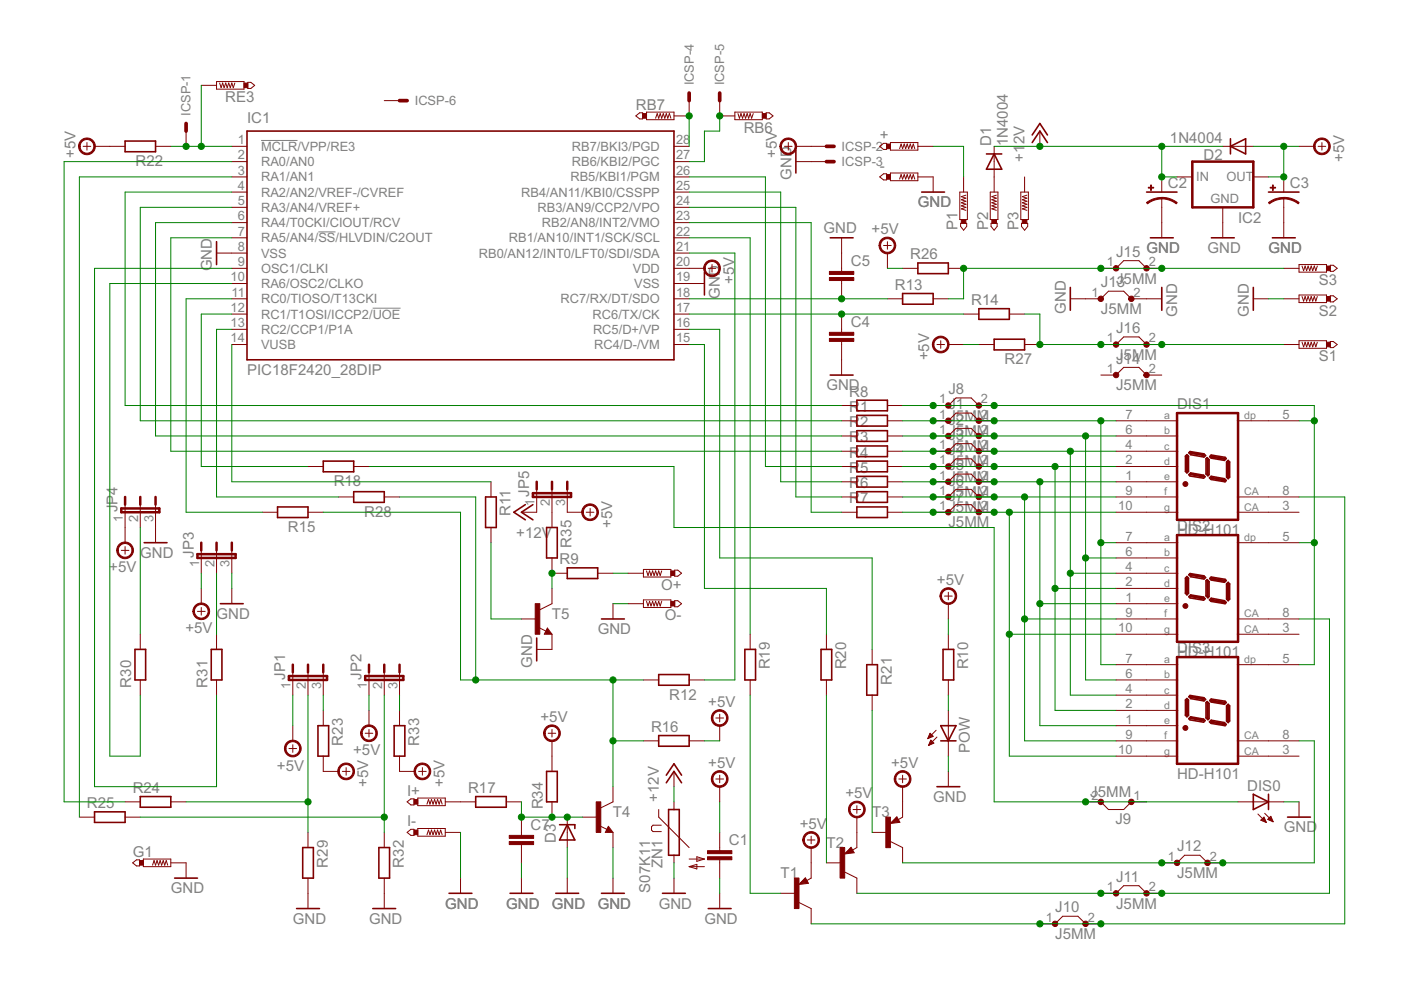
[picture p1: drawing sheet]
<svg xmlns="http://www.w3.org/2000/svg" width="297mm" height="210mm" viewBox="0 0 297 210" stroke-linecap="round" stroke-linejoin="round" font-family="sans-serif">
<path d="M55.4 29.8h7.7M67.5 49.2h3.6M79 65.3h5.9" fill="none" stroke="#808080" stroke-width=".21"/>
<g fill="none" stroke="#800000" stroke-width=".21">
<path d="M42.7 18.1h3.2M45.9 17.3h5.8v1.6h-5.8zM46.6 17.6l.3 1 .3-1 .3 1 .4-1 .3 1 .3-1 .3 1 .3-1 .4 1 .3-1M52.5 17.5h.7l.8 .6-.8 .7h-.7zM17.6 31h1.6M18.4 30.2v1.6M20 31h6.5M33 31h3.2M39.5 27.8v3.2M49.1 31h3.3M49.1 37.5h3.3M49.1 34.3h3.3"/>
<path d="M81.5 21.3h3.2M134.8 24.6l.8-.7h.6v1.3h-.6zM137.1 23.8h5.8v1.6h-5.8zM139 25.1l.3-1 .4 1 .3-1 .3 1 .3-1 .3 1 .4-1 .3 1 .3-1 .3 1M142.9 31h3.2M142.9 37.5h3.2M142.9 34.3h3.2M146.1 21.3v3.3h-3.2M152.6 21.3v3.3h3.2M155.8 23.8h5.8v1.6h-5.8zM156.5 24.1l.3 1 .3-1 .3 1 .4-1 .3 1 .3-1 .3 1 .3-1 .4 1 .3-1M162.4 23.9h.7l.8 .7-.8 .6h-.7z"/>
<path d="M166.3 31h1.6M167.1 30.2v1.6M168.7 31h6.5M168.7 34.3h6.5M186.5 31l.8-.6h.7v1.3h-.7zM186.5 37.5l.8-.6h.7v1.2h-.7zM188.8 30.2h5.8v1.6h-5.8zM188.8 36.7h5.8v1.6h-5.8zM190.7 31.5l.4-1 .3 1 .3-1 .3 1 .3-1 .4 1 .3-1 .3 1 .3-1 .4 1M190.7 38l.4-1 .3 1 .3-1 .3 1 .3-1 .4 1 .3-1 .3 1 .3-1 .4 1M194.6 31h3.2M194.6 37.5h3.2v3.2"/>
<path d="M204.3 37.5v3.2M210.8 31v9.7M217.2 37.5v3.2M220.5 27.8v3.2M246.3 37.5v3.2M249.6 37.5h3.2M259.2 31h6.5M265.7 37.5h3.2M272.2 37.5v3.2M275.4 31h3.3M279.5 31h1.6M280.3 30.2v1.6"/>
<path d="M45.9 53.7h6.5M49.1 56.9h3.3M49.1 50.4h3.3M49.1 47.2h3.3M49.1 44h3.3M49.1 40.7h3.3M142.9 56.9h6.5M142.9 53.7h3.2M142.9 50.4h3.2M142.9 47.2h3.2M142.9 44h3.2M142.9 40.7h3.2"/>
<path d="M150.2 56.9h1.6M151 56.1v1.6M178.4 50.4v7.1M178.4 59.5v3.9M187.3 52h1.7M188.2 51.2v1.7M188.2 53.7v3.2M191.4 56.9h3.2M201.1 56.9h3.2M203.5 40.7h1.6v5.8h-1.6zM203.7 47.3h1.3v.7l-.7 .8-.6-.8zM204.8 41.4l-1 .3 1 .3-1 .4 1 .3-1 .3 1 .3-1 .3 1 .4-1 .3 1 .3"/>
<path d="M210 40.7h1.6v5.8h-1.6zM210.1 47.3h1.3v.7l-.6 .8-.7-.8zM211.2 41.4l-.9 .3 .9 .3-.9 .4 .9 .3-.9 .3 .9 .3-.9 .3 .9 .4-.9 .3 .9 .3M216.4 40.7h1.6v5.8h-1.6zM216.6 47.3h1.3v.7l-.7 .8-.6-.8zM217.7 41.4l-1 .3 1 .3-1 .4 1 .3-1 .3 1 .3-1 .3 1 .4-1 .3 1 .3M233.4 56.9h3.2l1.7-1.6h3.2l1.6 1.6h3.2M246.3 42v8.4M259.2 44v6.4M272.2 42v8.4M272.2 56.9h3.2M275.4 56.1h5.8v1.6h-5.8z"/>
<path d="M276.1 56.4l.3 1 .3-1 .3 1 .3-1 .4 1 .3-1 .3 1 .4-1 .3 1 .3-1M282 56.2h.7l.8 .7-.8 .6h-.7zM49.1 63.4h3.3M49.1 66.6h3.3M49.1 73h3.3M49.1 60.1h3.3M49.1 69.8h3.3M142.9 63.4h3.2M142.9 66.6h3.2M142.9 73h3.2M142.9 60.1h6.5M142.9 69.8h3.2"/>
<path d="M178.4 66.6v3.9M178.4 72.4v7.1M188.2 63.4h3.2M197.8 63.4h3.3M198.6 73h1.7M199.5 72.2v1.7M201.1 73h3.2M204.3 66.6h3.2M207.5 73h3.3M214 66.6h3.2M217.2 73h3.3M226.9 63.4h6.5l1.6-1.7h3.3l1.6 1.7h6.4"/>
<path d="M233.4 79.5h3.2l1.7-1.6h3.2l1.6 1.6h3.2M233.4 73h3.2l1.7-1.6h3.2l1.6 1.6h3.2M265.7 63.4h3.2M272.2 63.4h3.2M272.2 73h3.2M275.4 62.5h5.8v1.7h-5.8zM275.4 72.2h5.8v1.7h-5.8zM276.1 62.9l.3 .9 .3-.9 .3 .9 .3-.9 .4 .9 .3-.9 .3 .9 .4-.9 .3 .9 .3-.9M276.1 72.6l.3 .9 .3-.9 .3 .9 .3-.9 .4 .9 .3-.9 .3 .9 .4-.9 .3 .9 .3-.9M282 62.7h.7l.8 .7-.8 .6h-.7zM282 72.4h.7l.8 .6-.8 .7h-.7zM65.3 98.9h3.2"/>
<path d="M75 98.9h3.2M178.4 98.9h3.3M178.4 92.4h3.3M178.4 89.2h3.3M178.4 95.7h3.3M178.4 86h3.3M188.2 98.9h3.2M188.2 92.4h3.2M188.2 89.2h3.2M188.2 95.7h3.2M188.2 86h3.2M197.8 98.9h3.3l1.6-1.6h3.2l1.6 1.6h3.3"/>
<path d="M197.8 92.4h3.3l1.6-1.6h3.2l1.6 1.6h3.3M197.8 89.2h3.3l1.6-1.6h3.2l1.6 1.6h3.3M197.8 95.7h3.3l1.6-1.6h3.2l1.6 1.6h3.3M197.8 86h3.3l1.6-1.6h3.2l1.6 1.6h3.3M236.6 98.9h13.1M236.6 92.4h13.1M236.6 89.2h13.1M236.6 95.7h13.1M262.3 89.2h13.1M25.7 116.7h1.6M26.5 107v8.1M26.5 115.9v1.6"/>
<path d="M29.7 107v4.8M33 107v8.1M42.7 116.7v4.8M45.9 116.7v4.8M49.1 116.7v4.8M55.6 108.6h3.2M65.3 108.6h3.2M71.8 105.4h3.2M81.5 105.4h3.2M104.1 102.2v3.2M104.1 111.8v3.3M113.8 103.8v4.8h-3.2"/>
<path d="M117 118.3v3.2h3.3M117 103.8v8M120.3 103.8v4.8h3.2M124.3 108.6h1.6M125.1 107.8v1.6M178.4 108.6h3.3M178.4 105.4h3.3M178.4 102.2h3.3M188.2 108.6h3.2M188.2 105.4h3.2M188.2 102.2h3.2M197.8 108.6h3.3l1.6-1.6h3.2l1.6 1.6h3.3"/>
<path d="M197.8 105.4h3.3l1.6-1.6h3.2l1.6 1.6h3.3M197.8 102.2h3.3l1.6-1.7h3.2l1.6 1.7h3.3M236.6 108.6h13.1M236.6 105.4h13.1M236.6 102.2h13.1M236.6 118.3h13.1M236.6 115.1h13.1M262.3 108.6h13.1M262.3 105.4h13.1M262.3 115.1h13.1M29.7 134.5v3.2M41.9 129.6h1.6"/>
<path d="M42.7 124.8v3.2M42.7 128.8v1.6M45.9 134.5v3.2M49.1 124.8v3.2M110.6 131.2h3.2M114.2 133l1.6 .8M116.1 133.2l.9 1.3h-1.6zM117 124.8v3.2l-2.6 1.3M117 134.5v3.2h-3.2M126.7 121.5h3.3M130 128v3.2M133.2 121.5h3.2"/>
<path d="M133.2 128h3.2M136.4 120.7h5.8v1.6h-5.8zM136.4 127.2h5.8v1.6h-5.8zM137.1 121.1l.3 .9 .3-.9 .3 .9 .4-.9 .3 .9 .3-.9 .3 .9 .4-.9 .3 .9 .3-.9M137.1 127.5l.3 1 .3-1 .3 1 .4-1 .3 1 .3-1 .3 1 .4-1 .3 1 .3-1M143 120.9h.7l.8 .6-.8 .7h-.7zM143 127.4h.7l.8 .6-.8 .7h-.7zM159 134.5v3.2M175.2 134.5v3.2M184.9 137.7v3.2M200.3 126.4h1.6M201.1 125.6v1.6"/>
<path d="M201.1 128v3.2M201.1 134.5v3.2M236.6 134.5h13.1M236.6 131.2h13.1M236.6 124.8h13.1M236.6 121.5h13.1M236.6 128h13.1M262.3 134.5h13.1M262.3 131.2h13.1M29.7 144.2v3.2M45.9 144.2v3.2M61.3 158.7h1.6"/>
<path d="M62.1 142.5v4.9M62.1 153.9v3.2M62.1 157.9v1.6M65.3 142.5v4.9M68.5 142.5v4.9M68.5 150.6v3.3M77.4 155.5h1.6M78.2 142.5v4.9M78.2 150.6v3.3M78.2 154.7v1.6M81.5 142.5v4.9M84.7 142.5v4.9"/>
<path d="M84.7 150.6v3.3M116.2 155.5h1.6M117 154.7v1.6M117 157.1v6.5M136.4 157.1h3.3M136.4 144.2h3.3M146.1 157.1h3.3M146.1 144.2h3.3M151.8 152.2h1.6M152.6 151.4v1.7M152.6 153.9v3.2M159 144.2v3.2"/>
<path d="M175.2 144.2v3.2M184.9 147.4v3.2M196.7 156.5h.2M196.8 156.4h.5M196.9 156.2h.8M196.9 158h.1M197 156h.8M197 157.8h.4M197 155.9h.6M197 157.6h.8M197.1 155.7h.3M197.1 157.5h.8"/>
<path d="M197.2 155.6h.1M197.2 155.5l.6 .6-1.1 .5zM197.2 157.3h.6M197.3 157.2h.3M197.3 157h.1M197.4 156.9l.6 .7-1.1 .5zM198.5 154.8l-1.8 1.8M198.6 156.3l-1.7 1.8M201.1 144.2v3.2M201.1 150.6v9.7M236.6 157.1h13.1M236.6 150.6h13.1"/>
<path d="M236.6 144.2h13.1M236.6 140.9h13.1M236.6 147.4h13.1M236.6 153.9h13.1M262.3 157.1h13.1M262.3 140.9h13.1M16.8 173.2h3.2M26.5 173.2h3.2M26.5 170h3.2M36.2 170h3.3M65.3 176.5v3.2M68.5 160.3v3.3h3.3"/>
<path d="M72.6 163.6h1.6M73.4 162.8v1.6M81.5 176.5v3.2M84.7 160.3v3.3h3.2M86.3 170l.8-.6h.7v1.3h-.7zM86.3 176.5l.8-.7h.7v1.3h-.7zM88.6 169.2h5.8v1.6h-5.8zM88.6 175.7h5.8v1.6h-5.8zM88.8 163.6h1.6M89.6 162.8v1.6M90.5 170.5l.3-1 .4 1 .3-1 .3 1 .3-1 .4 1 .3-1 .3 1 .3-1 .3 1M90.5 177l.3-1 .4 1 .3-1 .3 1 .3-1 .4 1 .3-1 .3 1 .3-1 .3 1"/>
<path d="M94.4 176.5h3.2M94.4 170h6.5M107.3 170h3.3M110.6 173.2v3.9M110.6 179.1v3.8M117 170v3.2M120.3 173.2v6.5M123.5 173.2h3.2M127.1 175.1l1.6 .8M129 175.2l1 1.3h-1.7zM130 166.8v3.2l-2.6 1.3M130 176.5v3.2"/>
<path d="M139.7 171.6v1.6l6.4 6.5M140.2 175h-1.7l-.4 .3v.7l.4 .3h1.7M142.9 163.6v3.2M142.9 170v1.6M151.8 165.2h1.6M152.6 164.4v1.6M152.6 166.8v3.2M152.6 176.5v3.9M171.2 178.1h1.6M172 177.3v1.6M172 179.7v6.5l-1 .5M180.4 179.6l.7 1.2-2 .3z"/>
<path d="M180.9 171.6h1.6M181.7 170.8v1.6M181.7 173.2v6.5l-1 .5M184.9 176.5h3.3M188.8 178.4l2.6 1.3v3.2M190.1 173.2l.7 1.1-2 .3zM190.6 165.2h1.6M191.4 164.4v1.6M191.4 166.8v6.4l-1 .6M201.1 163.6v3.2M230.2 170h3.2l1.6 1.6h3.3l1.6-1.6h3.2M236.6 160.3h13.1"/>
<path d="M262.3 160.3h13.1M262.5 170h9.7M266.7 172.6l1.8 1.8M267.3 173.9l1.2 .5M267.3 173.9l.7-.7 .5 1.2M267.4 173.9h.8M267.5 173.7h.7M267.7 174h.6M267.7 173.5h.4M267.8 173.4h.2M268.1 174.2h.3M268.1 172.4l1.8 1.8"/>
<path d="M268.4 174.4h.1M268.8 173.7h.9M269 173.5h.6M269.1 173.9h.7M269.1 173.4h.5M269.3 173.2h.2M269.4 173.1l.5 1.1-1.1-.5zM269.5 174h.4M269.9 174.2h.1M275.4 170v3.2M28.1 182.9l.8-.6h.7v1.3h-.7zM30.4 182.1h5.8v1.6h-5.8z"/>
<path d="M32.3 183.4l.4-.9 .3 .9 .3-.9 .3 .9 .4-.9 .3 .9 .3-.9 .3 .9 .3-.9 .4 .9M36.2 182.9h3.3v3.3M65.3 186.2v6.4M81.5 186.2v6.4M97.6 186.2v3.2M110.6 186.2v3.2M120.3 186.2v3.2M130 186.2v3.2M142.9 181.3v1.6M142.9 186.2v3.2M146.1 183.7h3.3M146.1 183.7l1.6-.4v.9z"/>
<path d="M146.1 182.1h3.3M147.7 181.7l1.7 .4-1.7 .5zM152.6 182.3v3.9M152.6 189.4v3.2M165.5 189.4h3.2M169.4 191.3l2.6 1.3v3.3M170.8 186.1l.6 1.2-2 .2zM175.2 182.9h3.2M179.1 184.9l2.6 1.3v3.2M220.5 195.9h3.2l1.6-1.6h3.2l1.7 1.6h3.2M233.4 189.4h3.2l1.7-1.6h3.2l1.6 1.6h3.2M246.3 182.9h3.3l1.6-1.6h3.2l1.6 1.6h3.2"/>
</g>
<g fill="#800000" stroke="#800000" stroke-width=".21">
<path d="M151.2 164.1a1.78 1.78 0 0 1 2.9 .1 1.78 1.78 0 0 1-1 2.7 1.78 1.78 0 0 1-2.3-1.7h.3a1.46 1.46 0 0 1 2.1-1.4 1.46 1.46 0 0 1 .3 2.5 1.46 1.46 0 0 1-2.3-.8l-.1-.3h-.3z" fill-rule="evenodd"/>
<path d="M278.9 29.9a1.78 1.78 0 0 1 2.8 .1 1.78 1.78 0 0 1-.9 2.7 1.78 1.78 0 0 1-2.3-1.7h.3a1.45 1.45 0 0 1 2.1-1.3 1.45 1.45 0 0 1 .3 2.4 1.45 1.45 0 0 1-2.4-.8v-.3h-.3z" fill-rule="evenodd"/>
<path d="M190 164.1a1.78 1.78 0 0 1 2.8 .1 1.78 1.78 0 0 1-.9 2.7 1.78 1.78 0 0 1-2.3-1.7h.3a1.46 1.46 0 0 1 2.2-1.2 1.46 1.46 0 0 1 .1 2.4 1.46 1.46 0 0 1-2.3-.9v-.3h-.3z" fill-rule="evenodd"/>
<path d="M180.3 170.5a1.78 1.78 0 0 1 2.8 .1 1.78 1.78 0 0 1-.9 2.7 1.78 1.78 0 0 1-2.3-1.7h.3a1.46 1.46 0 0 1 2.1-1.3 1.46 1.46 0 0 1 .3 2.4 1.46 1.46 0 0 1-2.3-.7l-.1-.4h-.3z" fill-rule="evenodd"/>
<path d="M170.6 177a1.78 1.78 0 0 1 2.8 .1 1.78 1.78 0 0 1-.9 2.7 1.78 1.78 0 0 1-2.3-1.7h.3a1.45 1.45 0 0 1 2.1-1.4 1.45 1.45 0 0 1 .3 2.5 1.45 1.45 0 0 1-2.3-.8l-.1-.3h-.3z" fill-rule="evenodd"/>
<path d="M17 29.9a1.78 1.78 0 0 1 2.9 .1 1.78 1.78 0 0 1-.9 2.7 1.78 1.78 0 0 1-2.3-1.7h.3a1.45 1.45 0 0 1 2-1.3 1.45 1.45 0 0 1 .4 2.4 1.45 1.45 0 0 1-2.4-.8v-.3h-.3z" fill-rule="evenodd"/>
<path d="M151.2 151.1a1.78 1.78 0 0 1 2.9 .1 1.78 1.78 0 0 1-1 2.7 1.78 1.78 0 0 1-2.3-1.7h.3a1.46 1.46 0 0 1 2.1-1.3 1.46 1.46 0 0 1 .3 2.4 1.46 1.46 0 0 1-2.3-.7l-.1-.4h-.3z" fill-rule="evenodd"/>
<path d="M251 102.2a.52 .52 0 0 1 .8 .2 .52 .52 0 0 1-.3 .7 .52 .52 0 0 1-.7-.5l.5-.1 .1 .2-.6-.1z" fill-rule="evenodd"/>
<path d="M251 128.1a.52 .52 0 0 1 .8 .2 .52 .52 0 0 1-.3 .7 .52 .52 0 0 1-.7-.5l.6-.1 .1 .1h-.7z" fill-rule="evenodd"/>
<path d="M250.9 154.1a.52 .52 0 0 1 .8-.2 .52 .52 0 0 1-.1 .9 .52 .52 0 0 1-.8-.5l.6-.1 .1 .2-.2 .1-.5-.2z" fill-rule="evenodd"/>
<path d="M200.7 88.7a.58 .58 0 0 1 .9 .3 .58 .58 0 0 1-.4 .8 .58 .58 0 0 1-.7-.6l.6 .1-.6-.1z" fill-rule="evenodd"/>
<path d="M207.2 88.7a.59 .59 0 0 1 .9 .3 .59 .59 0 0 1-.4 .8 .59 .59 0 0 1-.8-.6l.7 .1-.7-.1z" fill-rule="evenodd"/>
<path d="M200.7 92a.58 .58 0 0 1 .9 .2 .58 .58 0 0 1-.4 .8 .58 .58 0 0 1-.7-.6l.6 .1-.6-.1z" fill-rule="evenodd"/>
<path d="M207.2 92a.59 .59 0 0 1 .9 .2 .59 .59 0 0 1-.5 .8 .59 .59 0 0 1-.7-.6l.7 .1-.7-.1z" fill-rule="evenodd"/>
<path d="M200.6 95.4a.58 .58 0 0 1 .9-.1 .58 .58 0 0 1-.2 .9 .58 .58 0 0 1-.8-.5h.6h-.6z" fill-rule="evenodd"/>
<path d="M207.2 95.2a.59 .59 0 0 1 .9 .3 .59 .59 0 0 1-.5 .8 .59 .59 0 0 1-.7-.6h.7h-.7z" fill-rule="evenodd"/>
<path d="M200.7 98.4a.58 .58 0 0 1 .9 .3 .58 .58 0 0 1-.4 .8 .58 .58 0 0 1-.7-.6l.6 .1-.6-.1z" fill-rule="evenodd"/>
<path d="M207.2 98.4a.59 .59 0 0 1 .9 .3 .59 .59 0 0 1-.4 .8 .59 .59 0 0 1-.8-.6h.7h-.7z" fill-rule="evenodd"/>
<path d="M200.7 101.7a.58 .58 0 0 1 .9 .2 .58 .58 0 0 1-.4 .8 .58 .58 0 0 1-.7-.5h.6h-.6z" fill-rule="evenodd"/>
<path d="M207.2 101.7a.59 .59 0 0 1 .9 .2 .59 .59 0 0 1-.4 .8 .59 .59 0 0 1-.8-.5h.7h-.7z" fill-rule="evenodd"/>
<path d="M200.6 105.1a.58 .58 0 0 1 .9-.1 .58 .58 0 0 1-.2 .9 .58 .58 0 0 1-.8-.5h.6h-.6z" fill-rule="evenodd"/>
<path d="M207 105.1a.59 .59 0 0 1 1-.1 .59 .59 0 0 1-.2 .9 .59 .59 0 0 1-.9-.5h.7h-.7z" fill-rule="evenodd"/>
<path d="M200.7 108.1a.58 .58 0 0 1 .9 .3 .58 .58 0 0 1-.4 .8 .58 .58 0 0 1-.7-.6h.6h-.6z" fill-rule="evenodd"/>
<path d="M207.2 108.1a.59 .59 0 0 1 .9 .3 .59 .59 0 0 1-.4 .8 .59 .59 0 0 1-.8-.6h.7h-.7z" fill-rule="evenodd"/>
<path d="M223.4 195.4a.58 .58 0 0 1 .8 .2 .58 .58 0 0 1-.4 .8 .58 .58 0 0 1-.7-.5h.7h-.7z" fill-rule="evenodd"/>
<path d="M229.8 195.4a.59 .59 0 0 1 .9 .2 .59 .59 0 0 1-.4 .9 .59 .59 0 0 1-.7-.6h.6h-.6z" fill-rule="evenodd"/>
<path d="M236.3 188.9a.58 .58 0 0 1 .9 .3 .58 .58 0 0 1-.5 .8 .58 .58 0 0 1-.6-.6h.6h-.6z" fill-rule="evenodd"/>
<path d="M242.8 188.9a.58 .58 0 0 1 .8 .3 .58 .58 0 0 1-.4 .8 .58 .58 0 0 1-.7-.6h.7h-.7z" fill-rule="evenodd"/>
<path d="M249.2 182.5a.58 .58 0 0 1 .9 .2 .58 .58 0 0 1-.4 .8 .58 .58 0 0 1-.7-.6l.6 .1-.6-.1z" fill-rule="evenodd"/>
<path d="M255.7 182.5a.58 .58 0 0 1 .9 .2 .58 .58 0 0 1-.5 .8 .58 .58 0 0 1-.7-.6l.7 .1-.7-.1z" fill-rule="evenodd"/>
<path d="M200.7 85.5a.58 .58 0 0 1 .9 .2 .58 .58 0 0 1-.4 .8 .58 .58 0 0 1-.7-.5h.6h-.6z" fill-rule="evenodd"/>
<path d="M207.2 85.5a.59 .59 0 0 1 .9 .2 .59 .59 0 0 1-.4 .9 .59 .59 0 0 1-.8-.6h.7h-.7z" fill-rule="evenodd"/>
<path d="M239.5 169.5a.59 .59 0 0 1 .9 .3 .59 .59 0 0 1-.4 .8 .59 .59 0 0 1-.7-.6h.6h-.6z" fill-rule="evenodd"/>
<path d="M232.9 169.7a.58 .58 0 0 1 .9-.1 .58 .58 0 0 1-.2 .9 .58 .58 0 0 1-.8-.5h.7h-.7z" fill-rule="evenodd"/>
<path d="M232.9 63.1a.58 .58 0 0 1 .9-.2 .58 .58 0 0 1-.2 1 .58 .58 0 0 1-.8-.5h.7h-.7z" fill-rule="evenodd"/>
<path d="M239.5 62.9a.59 .59 0 0 1 .9 .2 .59 .59 0 0 1-.4 .9 .59 .59 0 0 1-.7-.6h.6h-.6z" fill-rule="evenodd"/>
<path d="M236.3 79a.58 .58 0 0 1 .9 .3 .58 .58 0 0 1-.5 .8 .58 .58 0 0 1-.6-.6l.6 .1-.6-.1z" fill-rule="evenodd"/>
<path d="M242.8 79a.58 .58 0 0 1 .8 .3 .58 .58 0 0 1-.4 .8 .58 .58 0 0 1-.7-.6l.6 .1-.6-.1z" fill-rule="evenodd"/>
<path d="M200 125a1.78 1.78 0 0 1 2.7 .6 1.78 1.78 0 0 1-1.2 2.5 1.78 1.78 0 0 1-2.2-1.7h.3a1.45 1.45 0 0 1 2.2-1.2 1.45 1.45 0 0 1 .1 2.4 1.45 1.45 0 0 1-2.3-.9v-.3h-.3a1.85 1.85 0 0 1 .7-1.4z" fill-rule="evenodd"/>
<path d="M186.8 50.9a1.77 1.77 0 0 1 2.8 .1 1.77 1.77 0 0 1-.9 2.7 1.77 1.77 0 0 1-2.3-1.7h.3a1.46 1.46 0 0 1 2-1.3 1.46 1.46 0 0 1 .4 2.4 1.46 1.46 0 0 1-2.4-.7v-.4h-.3z" fill-rule="evenodd"/>
<path d="M198.1 71.9a1.78 1.78 0 0 1 2.8 .1 1.78 1.78 0 0 1-.9 2.7 1.78 1.78 0 0 1-2.3-1.7h.3a1.46 1.46 0 0 1 2.1-1.3 1.46 1.46 0 0 1 .3 2.5 1.46 1.46 0 0 1-2.4-.8v-.4h-.3z" fill-rule="evenodd"/>
<path d="M236.3 56.4a.58 .58 0 0 1 .9 .3 .58 .58 0 0 1-.5 .8 .58 .58 0 0 1-.6-.6h.6h-.6z" fill-rule="evenodd"/>
<path d="M242.8 56.4a.58 .58 0 0 1 .8 .3 .58 .58 0 0 1-.4 .8 .58 .58 0 0 1-.7-.6h.6h-.6z" fill-rule="evenodd"/>
<path d="M236.1 72.8a.58 .58 0 0 1 1-.2 .58 .58 0 0 1-.3 1 .58 .58 0 0 1-.7-.6l.6 .1-.6-.1z" fill-rule="evenodd"/>
<path d="M242.6 72.8a.58 .58 0 0 1 .9-.2 .58 .58 0 0 1-.2 1 .58 .58 0 0 1-.8-.6l.7 .1-.7-.1z" fill-rule="evenodd"/>
<path d="M149.6 55.8a1.78 1.78 0 0 1 2.8 .1 1.78 1.78 0 0 1-.9 2.7 1.78 1.78 0 0 1-2.3-1.7h.3a1.46 1.46 0 0 1 2.2-1.2 1.46 1.46 0 0 1 .1 2.4 1.46 1.46 0 0 1-2.3-.9v-.3h-.3z" fill-rule="evenodd"/>
<path d="M165.7 29.9a1.78 1.78 0 0 1 2.9 .1 1.78 1.78 0 0 1-.9 2.7 1.78 1.78 0 0 1-2.3-1.7h.3a1.45 1.45 0 0 1 2-1.3 1.45 1.45 0 0 1 .4 2.4 1.45 1.45 0 0 1-2.4-.8v-.3h-.3z" fill-rule="evenodd"/>
<path d="M246.3 41.8l1.5 .2 1.8 1-.2 .2-1.5-.8-1.6-.2z" fill-rule="evenodd"/>
<path d="M243.1 42.9l1.2-.7 2-.3v.3l-1.6 .2-1.4 .8z" fill-rule="evenodd"/>
<path d="M272.2 41.8l1.4 .2 1.8 1-.1 .2-1.5-.8-1.6-.2z" fill-rule="evenodd"/>
<path d="M268.9 42.9l1.3-.7 2-.3v.3l-1.6 .2-1.5 .8z" fill-rule="evenodd"/>
<path d="M115.9 154.1a1.78 1.78 0 0 1 2.7 .6 1.78 1.78 0 0 1-1.2 2.5 1.78 1.78 0 0 1-2.1-1.7h.3a1.45 1.45 0 0 1 2-1.4 1.45 1.45 0 0 1 .4 2.5 1.45 1.45 0 0 1-2.4-.8v-.3h-.3a1.83 1.83 0 0 1 .6-1.4z" fill-rule="evenodd"/>
<path d="M60.7 157.6a1.78 1.78 0 0 1 2.9 .1 1.78 1.78 0 0 1-1 2.7 1.78 1.78 0 0 1-2.3-1.7h.3a1.45 1.45 0 0 1 2.1-1.3 1.45 1.45 0 0 1 .3 2.4 1.45 1.45 0 0 1-2.3-.8l-.1-.3h-.3z" fill-rule="evenodd"/>
<path d="M72 162.5a1.78 1.78 0 0 1 2.9 0 1.78 1.78 0 0 1-1 2.8 1.78 1.78 0 0 1-2.3-1.7h.3a1.45 1.45 0 0 1 2.1-1.4 1.45 1.45 0 0 1 .3 2.4 1.45 1.45 0 0 1-2.3-.7l-.1-.3h-.3z" fill-rule="evenodd"/>
<path d="M77.1 154.1a1.78 1.78 0 0 1 2.7 .6 1.78 1.78 0 0 1-1.2 2.5 1.78 1.78 0 0 1-2.1-1.7h.3a1.45 1.45 0 0 1 2-1.4 1.45 1.45 0 0 1 .4 2.5 1.45 1.45 0 0 1-2.4-.8v-.3h-.3a1.95 1.95 0 0 1 .6-1.4z" fill-rule="evenodd"/>
<path d="M88.4 162.2a1.77 1.77 0 0 1 2.7 .6 1.77 1.77 0 0 1-1.1 2.5 1.77 1.77 0 0 1-2.2-1.7h.3a1.45 1.45 0 0 1 2.1-1.4 1.45 1.45 0 0 1 .3 2.4 1.45 1.45 0 0 1-2.4-.7v-.3h-.3a1.75 1.75 0 0 1 .6-1.4z" fill-rule="evenodd"/>
<path d="M124 107.2a1.77 1.77 0 0 1 2.7 .6 1.77 1.77 0 0 1-1.2 2.5 1.77 1.77 0 0 1-2.2-1.7h.4a1.45 1.45 0 0 1 2-1.3 1.45 1.45 0 0 1 .3 2.4 1.45 1.45 0 0 1-2.3-.8v-.3h-.4a1.83 1.83 0 0 1 .7-1.4z" fill-rule="evenodd"/>
<path d="M25.1 115.6a1.78 1.78 0 0 1 2.9 .1 1.78 1.78 0 0 1-.9 2.7 1.78 1.78 0 0 1-2.4-1.7h.4a1.46 1.46 0 0 1 2-1.4 1.46 1.46 0 0 1 .3 2.5 1.46 1.46 0 0 1-2.3-.8v-.3h-.4z" fill-rule="evenodd"/>
<path d="M41.3 128.5a1.78 1.78 0 0 1 2.8 .1 1.78 1.78 0 0 1-.9 2.7 1.78 1.78 0 0 1-2.3-1.7h.3a1.46 1.46 0 0 1 2.2-1.2 1.46 1.46 0 0 1 .1 2.5 1.46 1.46 0 0 1-2.2-1l-.1-.3h-.3z" fill-rule="evenodd"/>
</g>
<g fill="none" stroke="#800000" stroke-width=".34">
<path d="M26.5 29.9h6.5v2.3h-6.5zM52.4 27.8h90.5v48.5h-90.5zM168.7 31.8v4.9M209.1 32.6h3.3M210.8 32.6l1.6 3.3h-3.3zM218.8 30.2l1.7-2.4 1.6 2.4M218.8 28.6l1.7-2.4 1.6 2.4M260.9 31l3.2-1.6v3.2zM260.9 29.4v3.2M45.9 51.2v4.9M149.4 57.7v4.8M176 50.4h4.9"/>
<path d="M194.6 55.8h6.5v2.2h-6.5zM195.4 40.7h4.9M243.1 40.7h6.5M243.9 50.4h4.9M256.8 50.4h4.9M268.9 40.7h6.5M269.8 50.4h4.8M176 79.5h4.9M191.4 62.2h6.4v2.3h-6.4zM207.5 65.4h6.5v2.3h-6.5zM210.8 71.9h6.4v2.3h-6.4zM226.9 60.9v4.9"/>
<path d="M246.3 60.9v4.9M265.7 60.9v4.9M68.5 97.8h6.5v2.2h-6.5zM181.7 97.8h6.5v2.2h-6.5zM181.7 88.1h6.5v2.2h-6.5zM181.7 84.9h6.5v2.2h-6.5zM181.7 91.3h6.5v2.3h-6.5zM181.7 94.6h6.5v2.2h-6.5zM251.3 96.7l.4-.3 .3 .3v3.2l-.3 .4-.4-.4zM252.3 95.7l2.9 .5 .4 .4-.3 .3-2.8-.5-.4-.4zM255.7 97.3l.2-.3 .4 .5v3.1l-.2 .3-.4-.4zM256.8 96.5l2.9 .5 .3 .2-.4 .4-2.8-.5-.3-.3z"/>
<path d="M260.1 97.9l.3-.3 .3 .3v3.3l-.3 .3-.3-.3zM30.6 115.1h4.8M58.8 107.5h6.5v2.2h-6.5zM75 104.2h6.5v2.3h-6.5zM103 105.4h2.2v6.4h-2.2zM111.4 107l-2.5 1.6 2.5 1.6M113 107l-2.4 1.6 2.4 1.6M115.9 111.8h2.3v6.5h-2.3zM181.7 107.5h6.5v2.2h-6.5zM181.7 104.2h6.5v2.3h-6.5zM181.7 101h6.5v2.3h-6.5zM252.1 100.6l.3-.3 2.8 .5 .3 .3-.3 .3-2.9-.5z"/>
<path d="M256.4 101.3l.4-.3 2.8 .5 .4 .4-.3 .3-2.9-.5zM28.6 137.7h2.3v6.5h-2.3zM44.8 137.7h2.3v6.5h-2.3zM46.7 128h4.9M113.8 135.3v4.8M116.1 133.8l.1 .3h-.5l.4-.6 .6 .8h-1M120.3 120.4h6.4v2.3h-6.4zM127.5 131.2h4.9M157.9 137.7h2.3v6.5h-2.3zM174.1 137.7h2.2v6.5h-2.2zM199.9 137.7h2.3v6.5h-2.3zM251.7 122.2l.3 .4v3.2l-.3 .3-.4-.3v-3.2z"/>
<path d="M252.1 126.5l.3-.4 2.8 .5 .3 .3-.3 .4-2.9-.5zM252.3 121.6l2.9 .5 .4 .3-.3 .4-2.8-.5-.4-.4zM255.7 123.1l.2-.2 .4 .4v3.2l-.2 .2-.4-.4zM256.4 127.2l.4-.4 2.8 .6 .4 .3-.3 .3-2.9-.5zM256.5 122.7l.3-.4 2.9 .5 .3 .3-.4 .4-2.8-.5zM260.4 123.5l.3 .3v3.2l-.3 .4-.3-.4v-3.2zM67.4 153.9h2.3v6.4h-2.3zM83.6 153.9h2.2v6.4h-2.2zM139.7 156h6.4v2.2h-6.4zM139.7 143h6.4v2.3h-6.4zM183.8 140.9h2.2v6.5h-2.2zM199.5 153.9h3.2l-1.6 3.2z"/>
<path d="M199.5 157.1h3.2M251.3 148.4l.4-.3 .3 .3v3.3l-.3 .3-.4-.3zM252.3 147.4l2.9 .5 .4 .4-.3 .3-2.8-.5-.4-.4zM252.4 152l2.8 .5 .3 .3-.3 .3-2.9-.5-.2-.2zM255.7 149l.2-.3 .4 .5v3.1l-.2 .3-.4-.4zM256.4 153.1l.4-.4 2.8 .5 .4 .4-.3 .3-2.9-.5zM256.5 148.5l.3-.3 2.9 .5 .3 .2-.4 .4-2.8-.5zM260.1 149.6l.3-.3 .3 .3v3.3l-.3 .3-.3-.3zM20 172.1h6.5v2.3h-6.5zM29.7 168.9h6.5v2.3h-6.5zM64.2 179.7h2.2v6.5h-2.2zM80.3 179.7h2.3v6.5h-2.3z"/>
<path d="M100.9 168.9h6.4v2.3h-6.4zM115.9 163.6h2.3v6.4h-2.3zM118.6 174.9h3.3v.8M120.3 174.9l1.6 3.2h-3.3zM129 175.8l.1 .3h-.4l.3-.6 .6 .8h-.9M141.3 166l1.6-2.4 1.6 2.4M141.3 164.4l1.6-2.5 1.6 2.5M141.8 171.6h2.2v9.7h-2.2zM190.1 174.1h-.5l.5-.4 .3 .5-1.3 .2 1-1 .5 .8M198.6 166.8h4.9M265.7 168.4l3.2 1.6-3.2 1.6zM268.9 168.4v3.2"/>
<path d="M273 173.2h4.8M37 186.2h4.9M62.9 192.6h4.8M79 192.6h4.9M95.2 189.4h4.9M108.1 189.4h4.9M117.8 189.4h4.9M127.5 189.4h4.9M140.5 189.4h4.8M150.2 192.6h4.8M170.7 187h-.5l.5-.3 .3 .5-1.3 .1 1-1 .5 .9M180.4 180.5h-.5l.5-.3 .3 .5-1.3 .1 1-.9 .5 .8"/>
</g>
<g fill="#800000" stroke="#800000" stroke-width=".21">
<path d="M150 181.7h5.2v.6h-5.2z"/>
<path d="M150 180.4h5.2v.6h-5.2z"/>
<path d="M187.8 173.2h1v6.5h-1z"/>
<path d="M178.1 179.7h1v6.5h-1z"/>
<path d="M168.4 186.2h1v6.4h-1z"/>
<path d="M126.4 170h1v6.5h-1z"/>
<path d="M108 178.4h5.1v.7h-5.1z"/>
<path d="M108 177.1h5.1v.7h-5.1z"/>
<path d="M142.2 121.1h.8v.9h-.8z"/>
<path d="M243.5 39.7h1.1v.2h-1.1z"/>
<path d="M243.9 39.2h.2v1.2h-.2z"/>
<path d="M269.3 39.7h1.1v.2h-1.1z"/>
<path d="M269.8 39.2h.2v1.2h-.2z"/>
<path d="M113.5 128h.9v6.5h-.9z"/>
<path d="M142.2 127.5h.8v1h-.8z"/>
<path d="M281.2 62.9h.8v.9h-.8z"/>
<path d="M281.2 72.6h.8v.9h-.8z"/>
<path d="M281.2 56.4h.8v1h-.8z"/>
<path d="M87.8 169.5h.8v1h-.8z"/>
<path d="M87.8 176h.8v1h-.8z"/>
<path d="M188 30.5h.8v1h-.8z"/>
<path d="M188 37h.8v1h-.8z"/>
<path d="M203.8 46.5h1v.8h-1z"/>
<path d="M210.3 46.5h1v.8h-1z"/>
<path d="M216.7 46.5h1v.8h-1z"/>
<path d="M136.3 24.1h.8v1h-.8z"/>
<path d="M161.6 24.1h.8v1h-.8z"/>
<path d="M51.7 17.6h.8v1h-.8z"/>
<path d="M29.6 182.5h.8v.9h-.8z"/>
<path d="M175.9 71.8h5.1v.6h-5.1z"/>
<path d="M175.9 70.5h5.1v.6h-5.1z"/>
<path d="M175.9 58.8h5.1v.7h-5.1z"/>
<path d="M175.9 57.6h5.1v.6h-5.1z"/>
</g>
<path d="M251.3 102.5v.3M251.3 128.3v.4M251.3 154.2v.3" fill="none" stroke="#800000" stroke-width=".4"/>
<g fill="none" stroke="#800000" stroke-width=".53">
<path d="M252.8 34.3h12.9v9.7h-12.9zM249.6 87.6h12.9v22.6h-12.9zM251.7 96.8v3.1M252.3 96l2.9 .5M256 97.3v3.2M256.8 96.8l2.8 .5M260.4 97.9v3.3M25.7 107.8h8.1v.8h-8.1zM26.5 105.4v1.6M29.7 105.4v1.6M33 105.4v1.6M41.9 117.5h8.1v.8h-8.1z"/>
<path d="M42.7 115.1v1.6M45.9 115.1v1.6M49.1 115.1v1.6M113 104.6h8.1v.8h-8.1zM113.8 102.2v1.6M117 102.2v1.6M120.3 102.2v1.6M249.6 113.5h12.9v22.6h-12.9zM252.5 100.5l2.6 .5M256.8 101.3l2.8 .5M249.6 139.3h12.9v22.6h-12.9zM251.7 122.7v3"/>
<path d="M252.3 121.9l2.9 .4M252.5 126.4l2.6 .5M256 123.1v3.3M256.8 127.2l2.8 .5M256.8 122.7l2.8 .4M260.4 123.8v3.2M61.3 143.3h8v.9h-8zM62.1 140.9v1.6M65.3 140.9v1.6M68.5 140.9v1.6M77.4 143.3h8.1v.9h-8.1zM78.2 140.9v1.6"/>
<path d="M81.5 140.9v1.6M84.7 140.9v1.6M251.7 148.5v3.1M252.3 147.7l2.9 .5M252.5 152.2l2.6 .5M256 149v3.2M256.8 153.1l2.8 .4M256.8 148.5l2.8 .5M260.4 149.6v3.3"/>
</g>
<path d="M146.1 19.7v1.6M152.6 19.7v1.6M39.5 26.2v1.6M84.7 21.3h1.6M175.2 31h1.6M175.2 34.3h1.6" fill="none" stroke="#800000" stroke-width=".78"/>
<g fill="none" stroke="#008000" stroke-width=".21">
<path d="M42.7 18.1v12.9M36.2 31h12.9M49.1 37.5h-32.3v135.7M49.1 34.3h-35.5v135.7h12.9M146.1 37.5h16.2v61.4h16.1M146.1 24.6v6.4M152.6 24.6v3.2h-3.2v6.5h-3.3M197.8 31h6.5v6.5M210.8 31h48.4M246.3 31v6.5h3.3M265.7 31h9.7M272.2 31v6.5h-3.3"/>
<path d="M49.1 56.9h-29.1v109.9h25.9v-19.4M49.1 50.4h-12.9v45.3h142.2M49.1 44h-19.4v45.2h148.7M49.1 40.7h-22.6v45.3h151.9M49.1 47.2h-16.1v45.2h145.4M146.1 50.4h12.9v84.1M146.1 44h22.6v61.4h9.7M146.1 47.2h25.9v61.4h6.4M146.1 53.7h9.7v90.5h-6.4M146.1 40.7h19.4v61.5h12.9M188.2 56.9h3.2M272.2 56.9h-67.9v6.5h-3.2"/>
<path d="M49.1 66.6h-6.4v32.3h22.6M49.1 63.4h-9.6v45.2h16.1M49.1 73v29.2h55M49.1 69.8h-3.2v35.6h25.9M49.1 60.1h-25.8v100.2h6.4v-12.9M146.1 69.8h6.5v48.5h32.3v19.4M146.1 73h3.3v51.8h25.8v9.7M146.1 63.4h42.1M146.1 66.6h58.2M204.3 73h3.2M217.2 66.6h3.3v6.4h51.7M268.9 63.4h3.3"/>
<path d="M78.2 98.9h64.7v12.9h67.9v58.2h51.7M191.4 86h87.3v54.9h-3.3M191.4 98.9h45.2M191.4 89.2h45.2M191.4 92.4h45.2M191.4 95.7h45.2M223.7 98.9v51.7h12.9M226.9 95.7v51.7h9.7M230.2 92.4v51.8h6.4M233.4 89.2v51.7h3.2M275.4 89.2h3.3M29.7 111.8v22.7"/>
<path d="M68.5 108.6h29.1v35.6h38.8M84.7 105.4h16.2v38.8M104.1 115.1v16.1h6.5M191.4 105.4h45.2M191.4 108.6h45.2M191.4 102.2h45.2M214 108.6v51.7h22.6M217.2 105.4v51.7h19.4M220.5 102.2v51.7h16.1M230.2 118.3h6.4M233.4 115.1h3.2M275.4 105.4h9.7v90.5h-113.1"/>
<path d="M275.4 115.1h3.3M42.7 121.5v3.3M45.9 121.5v13M49.1 121.5v3.3M117 121.5v3.3M130 128h3.2M130 121.5h3.2M201.1 131.2v3.3M214 134.5h22.6M217.2 131.2h19.4M220.5 128h16.1M223.7 124.8h12.9"/>
<path d="M226.9 121.5h9.7M275.4 131.2h6.5v58.2h-100.2M62.1 147.4v6.5M65.3 147.4v29.1M68.5 147.4v3.2M78.2 147.4v3.2M81.5 147.4v29.1M84.7 147.4v3.2M130 157.1h6.4M130 144.2v22.6M149.4 157.1h3.2M159 147.4v42h6.5"/>
<path d="M175.2 147.4v35.5M184.9 150.6v25.9M201.1 147.4v3.2M275.4 157.1h3.3v25.8h-87.3M29.7 173.2h51.8M39.5 170h25.8M97.6 176.5v9.7M110.6 170v3.2h12.9M120.3 179.7v6.5M130 179.7v6.5M142.9 166.8v3.2M152.6 170v6.5"/>
<path d="M201.1 160.3v3.3M272.2 170h3.2M110.6 182.9v3.3M142.9 182.9v3.3M152.6 186.2v3.2"/>
</g>
<g fill="#008000" stroke="#008000" stroke-width=".21">
<circle cx="272.2" cy="31" r=".66"/>
<circle cx="272.2" cy="37.5" r=".66"/>
<circle cx="246.3" cy="182.9" r=".66"/>
<circle cx="259.2" cy="182.9" r=".66"/>
<circle cx="233.4" cy="189.4" r=".66"/>
<circle cx="246.3" cy="189.4" r=".66"/>
<circle cx="220.5" cy="195.9" r=".66"/>
<circle cx="233.4" cy="195.9" r=".66"/>
<circle cx="197.8" cy="105.4" r=".66"/>
<circle cx="210.8" cy="105.4" r=".66"/>
<circle cx="217.2" cy="105.4" r=".66"/>
<circle cx="217.2" cy="131.2" r=".66"/>
<circle cx="197.8" cy="108.6" r=".66"/>
<circle cx="210.8" cy="108.6" r=".66"/>
<circle cx="214" cy="108.6" r=".66"/>
<circle cx="214" cy="134.5" r=".66"/>
<circle cx="120.3" cy="173.2" r=".66"/>
<circle cx="110.6" cy="173.2" r=".66"/>
<circle cx="117" cy="173.2" r=".66"/>
<circle cx="130" cy="157.1" r=".66"/>
<circle cx="100.9" cy="144.2" r=".66"/>
<circle cx="130" cy="144.2" r=".66"/>
<circle cx="230.2" cy="170" r=".66"/>
<circle cx="178.4" cy="63.4" r=".66"/>
<circle cx="178.4" cy="66.6" r=".66"/>
<circle cx="233.4" cy="56.9" r=".66"/>
<circle cx="246.3" cy="56.9" r=".66"/>
<circle cx="204.3" cy="56.9" r=".66"/>
<circle cx="233.4" cy="73" r=".66"/>
<circle cx="246.3" cy="73" r=".66"/>
<circle cx="220.5" cy="73" r=".66"/>
<circle cx="39.5" cy="31" r=".66"/>
<circle cx="42.7" cy="31" r=".66"/>
<circle cx="146.1" cy="24.6" r=".66"/>
<circle cx="152.6" cy="24.6" r=".66"/>
<circle cx="246.3" cy="31" r=".66"/>
<circle cx="246.3" cy="37.5" r=".66"/>
<circle cx="220.5" cy="31" r=".66"/>
<circle cx="117" cy="121.5" r=".66"/>
<circle cx="81.5" cy="173.2" r=".66"/>
<circle cx="65.3" cy="170" r=".66"/>
<circle cx="197.8" cy="102.2" r=".66"/>
<circle cx="210.8" cy="102.2" r=".66"/>
<circle cx="220.5" cy="102.2" r=".66"/>
<circle cx="220.5" cy="128" r=".66"/>
<circle cx="278.7" cy="115.1" r=".66"/>
<circle cx="278.7" cy="89.2" r=".66"/>
<circle cx="210.8" cy="86" r=".66"/>
<circle cx="197.8" cy="86" r=".66"/>
<circle cx="197.8" cy="98.9" r=".66"/>
<circle cx="210.8" cy="98.9" r=".66"/>
<circle cx="223.7" cy="98.9" r=".66"/>
<circle cx="223.7" cy="124.8" r=".66"/>
<circle cx="197.8" cy="92.4" r=".66"/>
<circle cx="210.8" cy="92.4" r=".66"/>
<circle cx="230.2" cy="92.4" r=".66"/>
<circle cx="230.2" cy="118.3" r=".66"/>
<circle cx="197.8" cy="95.7" r=".66"/>
<circle cx="210.8" cy="95.7" r=".66"/>
<circle cx="226.9" cy="95.7" r=".66"/>
<circle cx="226.9" cy="121.5" r=".66"/>
<circle cx="233.4" cy="115.1" r=".66"/>
<circle cx="233.4" cy="89.2" r=".66"/>
<circle cx="210.8" cy="89.2" r=".66"/>
<circle cx="197.8" cy="89.2" r=".66"/>
</g>
<g font-size="3.6" fill="#808080">
<text x="47.8" y="21.7">RE3</text>
<text x="134.8" y="23.3">RB7</text>
<text x="52.4" y="26.2">IC1</text>
<text x="157.7" y="28.1">RB6</text>
<text x="186.5" y="29.7">+</text>
<text x="16" y="33.5" transform="rotate(-90 16 33.5)">+5V</text>
<text x="28.7" y="35.2">R22</text>
<text x="164.7" y="33.5" transform="rotate(-90 164.7 33.5)">+5V</text>
<text x="210.2" y="31" transform="rotate(-90 210.2 31)">D1</text>
<text x="213.7" y="31" transform="rotate(-90 213.7 31)">1N4004</text>
<text x="217.2" y="34.3" transform="rotate(-90 217.2 34.3)">+1</text>
<text x="217.2" y="30.6" transform="rotate(-90 217.2 30.6)">2V</text>
<text x="248.1" y="30.4">1N4004</text>
<text x="255.2" y="33.9">D2</text>
<text x="285" y="34.4" transform="rotate(-90 285 34.4)">+5V</text>
<text x="167.8" y="38.1" transform="rotate(-90 167.8 38.1)">GND</text>
<text x="186.5" y="36.2">-</text>
<text x="247.6" y="39.9">C2</text>
<text x="273.5" y="39.9">C3</text>
<text x="194.6" y="44">GND</text>
<text x="262.5" y="47.2">IC2</text>
<text x="174.6" y="49.5">GND</text>
<text x="184.8" y="49.6">+5V</text>
<text x="203" y="48.8" transform="rotate(-90 203 48.8)">P1</text>
<text x="209.5" y="48.8" transform="rotate(-90 209.5 48.8)">P2</text>
<text x="215.9" y="48.8" transform="rotate(-90 215.9 48.8)">P3</text>
<text x="256" y="53.7">GND</text>
<text x="269" y="53.7">GND</text>
<text x="44.9" y="57.5" transform="rotate(-90 44.9 57.5)">GND</text>
<text x="180.4" y="56.4">C5</text>
<text x="193" y="55">R26</text>
<text x="236.6" y="54.5">J15 GND</text>
<text x="152.6" y="63.4" transform="rotate(-90 152.6 63.4)">GND</text>
<text x="155.7" y="60.2" transform="rotate(-90 155.7 60.2)">+5V</text>
<text x="189.8" y="61.4">R13</text>
<text x="205.9" y="64.7">R14</text>
<text x="233.4" y="60.9">J1J35MM</text>
<text x="279.6" y="60.4">S3</text>
<text x="180.4" y="69.3">C4</text>
<text x="226" y="66.6" transform="rotate(-90 226 66.6)">GND</text>
<text x="233.4" y="66.6">J5MM</text>
<text x="236.6" y="70.6">J16</text>
<text x="249.6" y="67.2" transform="rotate(-90 249.6 67.2)">GND</text>
<text x="264.8" y="67.2" transform="rotate(-90 264.8 67.2)">GND</text>
<text x="279.6" y="66.9">S2</text>
<text x="197" y="76.4" transform="rotate(-90 197 76.4)">+5V</text>
<text x="213" y="77.2">R27</text>
<text x="236.6" y="76.3">J5MM</text>
<text x="236.6" y="77.1">J14</text>
<text x="279.6" y="76.6">S1</text>
<text x="52.4" y="79.5">PIC18F2420_28DIP</text>
<text x="175.2" y="82.7">GND</text>
<text x="201.1" y="83.6">J8</text>
<text x="236.6" y="82.7">J5MM</text>
<text x="180.1" y="87.3">R1</text>
<text x="180.1" y="84.1">R8</text>
<text x="201.1" y="89.2">J5MM</text>
<text x="201.1" y="86.8">J1</text>
<text x="249.6" y="86.8">DIS1</text>
<text x="180.1" y="90.5">R2</text>
<text x="180.1" y="93.8">R3</text>
<text x="201.1" y="92.4">J5MM</text>
<text x="201.1" y="95.7">J5MM</text>
<text x="201.1" y="90">J2</text>
<text x="201.1" y="93.3">J3</text>
<text x="180.1" y="97">R4</text>
<text x="180.1" y="100.2">R5</text>
<text x="201.1" y="98.9">J5MM</text>
<text x="201.1" y="96.5">J4</text>
<text x="201.1" y="99.7">J5</text>
<text x="70.8" y="103.1">R18</text>
<text x="112.2" y="105.4" transform="rotate(-90 112.2 105.4)">JP5</text>
<text x="180.1" y="103.5">R6</text>
<text x="180.1" y="106.7">R7</text>
<text x="201.1" y="102.1">J5MM</text>
<text x="201.1" y="105.4">J5MM</text>
<text x="201.1" y="102.9">J6</text>
<text x="201.1" y="106.2">J7</text>
<text x="24.9" y="108.6" transform="rotate(-90 24.9 108.6)">JP4</text>
<text x="61.1" y="112.8">R15</text>
<text x="77.2" y="109.5">R28</text>
<text x="108.3" y="109.4" transform="rotate(-90 108.3 109.4)">R11</text>
<text x="129.8" y="112" transform="rotate(-90 129.8 112)">+5V</text>
<text x="201.1" y="108.6">J5MM</text>
<text x="201.1" y="111.8">J5MM</text>
<text x="249.6" y="113.5">HD-H101</text>
<text x="249.6" y="112.6">DIS2</text>
<text x="29.7" y="118.3">GND</text>
<text x="41.1" y="118.3" transform="rotate(-90 41.1 118.3)">JP3</text>
<text x="109.5" y="114.1">+12V</text>
<text x="118.6" y="119.6">R9</text>
<text x="121.2" y="116.1" transform="rotate(-90 121.2 116.1)">R35</text>
<text x="23.2" y="121.4">+5V</text>
<text x="140.2" y="125.1">O+</text>
<text x="198.6" y="124">+5V</text>
<text x="45.9" y="131.2">GND</text>
<text x="117" y="131.2">T5</text>
<text x="141" y="131.6">O-</text>
<text x="39.3" y="134.3">+5V</text>
<text x="126.7" y="134.5">GND</text>
<text x="112.8" y="141.6" transform="rotate(-90 112.8 141.6)">GND</text>
<text x="163.2" y="141.9" transform="rotate(-90 163.2 141.9)">R19</text>
<text x="179.4" y="141.9" transform="rotate(-90 179.4 141.9)">R20</text>
<text x="205.2" y="141.9" transform="rotate(-90 205.2 141.9)">R10</text>
<text x="249.6" y="139.3">HD-H101</text>
<text x="249.6" y="138.5">DIS3</text>
<text x="27.8" y="145.8" transform="rotate(-90 27.8 145.8)">R30</text>
<text x="44" y="145.8" transform="rotate(-90 44 145.8)">R31</text>
<text x="60.5" y="144.2" transform="rotate(-90 60.5 144.2)">JP1</text>
<text x="76.6" y="144.2" transform="rotate(-90 76.6 144.2)">JP2</text>
<text x="141.9" y="148.3">R12</text>
<text x="150.2" y="149.8">+5V</text>
<text x="189.1" y="145.2" transform="rotate(-90 189.1 145.2)">R21</text>
<text x="114.6" y="153">+5V</text>
<text x="138" y="155.2">R16</text>
<text x="72.7" y="158.1" transform="rotate(-90 72.7 158.1)">R23</text>
<text x="74.9" y="160.2">+5V</text>
<text x="88.9" y="158.1" transform="rotate(-90 88.9 158.1)">R33</text>
<text x="205.6" y="159.7" transform="rotate(-90 205.6 159.7)">POW</text>
<text x="58.7" y="163.4">+5V</text>
<text x="78.1" y="166.9" transform="rotate(-90 78.1 166.9)">+5V</text>
<text x="94.2" y="166.9" transform="rotate(-90 94.2 166.9)">+5V</text>
<text x="150.2" y="162.7">+5V</text>
<text x="188.9" y="162.7">+5V</text>
<text x="249.6" y="165.2">HD-H101</text>
<text x="264.4" y="167.8">DIS0</text>
<text x="18.4" y="171.3">R25</text>
<text x="28.1" y="168.1">R24</text>
<text x="86.3" y="168.7">I+</text>
<text x="99.2" y="168.1">R17</text>
<text x="115.1" y="171.6" transform="rotate(-90 115.1 171.6)">R34</text>
<text x="130" y="173.2">T4</text>
<text x="139.7" y="170" transform="rotate(-90 139.7 170)">+12V</text>
<text x="179.3" y="169.2">+5V</text>
<text x="184.9" y="173.2">T3</text>
<text x="197.8" y="170">GND</text>
<text x="231.1" y="169">J5MM</text>
<text x="86.3" y="175.2">I-</text>
<text x="112.5" y="176">C7</text>
<text x="117.8" y="178.7" transform="rotate(-90 117.8 178.7)">D3</text>
<text x="154.5" y="179.2">C1</text>
<text x="169.6" y="175.7">+5V</text>
<text x="175.2" y="179.7">T2</text>
<text x="236.5" y="174.7">J9</text>
<text x="272.2" y="176.5">GND</text>
<text x="28.1" y="181.7">G1</text>
<text x="69.5" y="184" transform="rotate(-90 69.5 184)">R29</text>
<text x="85.6" y="184" transform="rotate(-90 85.6 184)">R32</text>
<text x="140.4" y="184.1" transform="rotate(-90 140.4 184.1)">ZN1</text>
<text x="249.6" y="180.5">J12</text>
<text x="36.2" y="189.4">GND</text>
<text x="137.9" y="189.3" transform="rotate(-90 137.9 189.3)">S07K11</text>
<text x="165.5" y="186.2">T1</text>
<text x="236.6" y="187">J11</text>
<text x="249.6" y="186.2">J5MM</text>
<text x="62.1" y="195.9">GND</text>
<text x="78.2" y="195.9">GND</text>
<text x="94.4" y="192.6">GND</text>
<text x="107.3" y="192.6">GND</text>
<text x="117" y="192.6">GND</text>
<text x="126.7" y="192.6">GND</text>
<text x="139.7" y="192.6">GND</text>
<text x="149.4" y="195.9">GND</text>
<text x="223.7" y="193.4">J10</text>
<text x="236.6" y="192.6">J5MM</text>
<text x="223.7" y="199.1">J5MM</text>
</g>
<g font-size="3" fill="#808080">
<text x="87.9" y="22.3">ICSP-6</text>
<text x="147.1" y="18.1" transform="rotate(-90 147.1 18.1)">ICSP-4</text>
<text x="153.6" y="18.1" transform="rotate(-90 153.6 18.1)">ICSP-5</text>
<text x="40.4" y="24.6" transform="rotate(-90 40.4 24.6)">ICSP-1</text>
<text x="50.4" y="30.6">1</text>
<text x="50.4" y="33.8">2</text>
<text x="55.4" y="32">MCLR/VPP/RE3</text>
<text x="55.4" y="35.2">RA0/AN0</text>
<text x="121.2" y="35.2">RB6/KBI2/PGC</text>
<text x="121.2" y="32">RB7/BKI3/PGD</text>
<text x="143.3" y="33.8">27</text>
<text x="143.3" y="30.6">28</text>
<text x="178.4" y="32">ICSP-2</text>
<text x="178.4" y="35.2">ICSP-3</text>
<text x="50.4" y="37">3</text>
<text x="50.4" y="40.3">4</text>
<text x="55.4" y="38.5">RA1/AN1</text>
<text x="55.4" y="41.7">RA2/AN2/VREF-/CVREF</text>
<text x="110.5" y="41.7">RB4/AN11/KBI0/CSSPP</text>
<text x="120.9" y="38.5">RB5/KBI1/PGM</text>
<text x="143.3" y="40.3">25</text>
<text x="143.3" y="37">26</text>
<text x="253.6" y="38.3">IN</text>
<text x="260.1" y="38.3">OUT</text>
<text x="50.4" y="43.5">5</text>
<text x="50.4" y="46.7">6</text>
<text x="55.4" y="44.9">RA3/AN4/VREF+</text>
<text x="114" y="44.9">RB3/AN9/CCP2/VPO</text>
<text x="143.3" y="46.7">23</text>
<text x="143.3" y="43.5">24</text>
<text x="256.7" y="43">GND</text>
<text x="50.4" y="53.2">8</text>
<text x="50.4" y="50">7</text>
<text x="55.4" y="48.2">RA4/T0CKI/CIOUT/RCV</text>
<text x="55.4" y="51.4">RA5/AN4/SS/HLVDIN/C2OUT</text>
<text x="107.9" y="51.4">RB1/AN10/INT1/SCK/SCL</text>
<text x="114.9" y="48.2">RB2/AN8/INT2/VMO</text>
<text x="143.3" y="53.2">21</text>
<text x="143.3" y="50">22</text>
<text x="48.9" y="59.7">10</text>
<text x="50.4" y="56.4">9</text>
<text x="55.4" y="54.6">VSS</text>
<text x="55.4" y="57.9">OSC1/CLKI</text>
<text x="101.5" y="54.6">RB0/AN12/INT0/LFT0/SDI/SDA</text>
<text x="134.2" y="57.9">VDD</text>
<text x="143.3" y="56.4">20</text>
<text x="143.3" y="59.7">19</text>
<text x="234.7" y="56.4">1</text>
<text x="243.5" y="56.4">2</text>
<text x="49.1" y="62.9">11</text>
<text x="55.4" y="61.1">RA6/OSC2/CLKO</text>
<text x="55.4" y="64.3">RC0/TIOSO/T13CKI</text>
<text x="118.8" y="64.3">RC7/RX/DT/SDO</text>
<text x="134.5" y="61.1">VSS</text>
<text x="143.3" y="62.9">18</text>
<text x="231.4" y="62.9">1</text>
<text x="240.3" y="62.9">2</text>
<text x="48.9" y="66.1">12</text>
<text x="48.9" y="69.4">13</text>
<text x="55.4" y="67.6">RC1/T1OSI/ICCP2/UOE</text>
<text x="55.4" y="70.8">RC2/CCP1/P1A</text>
<text x="125.6" y="67.6">RC6/TX/CK</text>
<text x="125.7" y="70.8">RC5/D+/VP</text>
<text x="143.3" y="69.4">16</text>
<text x="143.3" y="66.1">17</text>
<text x="48.9" y="72.6">14</text>
<text x="55.4" y="74">VUSB</text>
<text x="126" y="74">RC4/D-/VM</text>
<text x="143.3" y="72.6">15</text>
<text x="234.7" y="72.6">1</text>
<text x="243.5" y="72.6">2</text>
<text x="234.7" y="79.1">1</text>
<text x="243.5" y="79.1">2</text>
<text x="199.1" y="88.8">1</text>
<text x="199.1" y="85.5">1</text>
<text x="208" y="88.8">2</text>
<text x="208" y="85.5">2</text>
<text x="238.6" y="88.8">7</text>
<text x="271.9" y="88.8">5</text>
<text x="199.1" y="92">1</text>
<text x="199.1" y="95.2">1</text>
<text x="208" y="92">2</text>
<text x="208" y="95.2">2</text>
<text x="238.6" y="92">6</text>
<text x="238.6" y="95.2">4</text>
<text x="199.1" y="98.5">1</text>
<text x="199.1" y="101.7">1</text>
<text x="208" y="98.5">2</text>
<text x="208" y="101.7">2</text>
<text x="238.6" y="98.5">2</text>
<text x="238.6" y="101.7">1</text>
<text x="113.3" y="107.3" transform="rotate(-90 113.3 107.3)">1</text>
<text x="116.6" y="107.3" transform="rotate(-90 116.6 107.3)">2</text>
<text x="119.8" y="107.3" transform="rotate(-90 119.8 107.3)">3</text>
<text x="199.1" y="104.9">1</text>
<text x="208" y="104.9">2</text>
<text x="238.6" y="104.9">9</text>
<text x="271.9" y="104.9">8</text>
<text x="26.1" y="110.6" transform="rotate(-90 26.1 110.6)">1</text>
<text x="29.3" y="110.6" transform="rotate(-90 29.3 110.6)">2</text>
<text x="32.5" y="110.6" transform="rotate(-90 32.5 110.6)">3</text>
<text x="199.1" y="108.2">1</text>
<text x="208" y="108.2">2</text>
<text x="237.1" y="108.2">10</text>
<text x="271.9" y="108.2">3</text>
<text x="238.6" y="117.8">6</text>
<text x="238.6" y="114.6">7</text>
<text x="271.9" y="114.6">5</text>
<text x="42.2" y="120.3" transform="rotate(-90 42.2 120.3)">1</text>
<text x="45.5" y="120.3" transform="rotate(-90 45.5 120.3)">2</text>
<text x="48.7" y="120.3" transform="rotate(-90 48.7 120.3)">3</text>
<text x="238.6" y="124.3">2</text>
<text x="238.6" y="121.1">4</text>
<text x="238.6" y="130.8">9</text>
<text x="238.6" y="127.5">1</text>
<text x="271.9" y="130.8">8</text>
<text x="237.1" y="134">10</text>
<text x="271.9" y="134">3</text>
<text x="238.6" y="143.7">6</text>
<text x="238.6" y="140.5">7</text>
<text x="271.9" y="140.5">5</text>
<text x="61.6" y="146.1" transform="rotate(-90 61.6 146.1)">1</text>
<text x="64.9" y="146.1" transform="rotate(-90 64.9 146.1)">2</text>
<text x="68.1" y="146.1" transform="rotate(-90 68.1 146.1)">3</text>
<text x="77.8" y="146.1" transform="rotate(-90 77.8 146.1)">1</text>
<text x="81" y="146.1" transform="rotate(-90 81 146.1)">2</text>
<text x="84.2" y="146.1" transform="rotate(-90 84.2 146.1)">3</text>
<text x="238.6" y="146.9">4</text>
<text x="238.6" y="150.2">2</text>
<text x="238.6" y="153.4">1</text>
<text x="237.1" y="159.9">10</text>
<text x="238.6" y="156.6">9</text>
<text x="271.9" y="159.9">3</text>
<text x="271.9" y="156.6">8</text>
<text x="231.4" y="169.6">2</text>
<text x="240.3" y="169.6">1</text>
<text x="247.6" y="182.5">1</text>
<text x="256.5" y="182.5">2</text>
<text x="234.7" y="189">1</text>
<text x="243.5" y="189">2</text>
<text x="221.7" y="195.4">1</text>
<text x="230.6" y="195.4">2</text>
</g>
<g font-size="2.5" fill="#808080">
<text x="246.8" y="88.9">a</text>
<text x="263.8" y="88.9">dp</text>
<text x="246.8" y="92.1">b</text>
<text x="246.8" y="95.4">c</text>
<text x="246.8" y="98.6">d</text>
<text x="246.8" y="101.8">e</text>
<text x="246.8" y="105">f</text>
<text x="263.8" y="105">CA</text>
<text x="246.8" y="108.3">g</text>
<text x="263.8" y="108.3">CA</text>
<text x="246.8" y="114.7">a</text>
<text x="246.8" y="118">b</text>
<text x="263.8" y="114.7">dp</text>
<text x="246.8" y="121.2">c</text>
<text x="246.8" y="124.4">d</text>
<text x="246.8" y="127.7">e</text>
<text x="246.8" y="130.9">f</text>
<text x="263.8" y="130.9">CA</text>
<text x="246.8" y="134.1">g</text>
<text x="263.8" y="134.1">CA</text>
<text x="246.8" y="140.6">a</text>
<text x="246.8" y="143.8">b</text>
<text x="263.8" y="140.6">dp</text>
<text x="246.8" y="147.1">c</text>
<text x="246.8" y="150.3">d</text>
<text x="246.8" y="153.5">e</text>
<text x="246.8" y="156.8">f</text>
<text x="246.8" y="160">g</text>
<text x="263.8" y="160">CA</text>
<text x="263.8" y="156.8">CA</text>
</g>
</svg>
